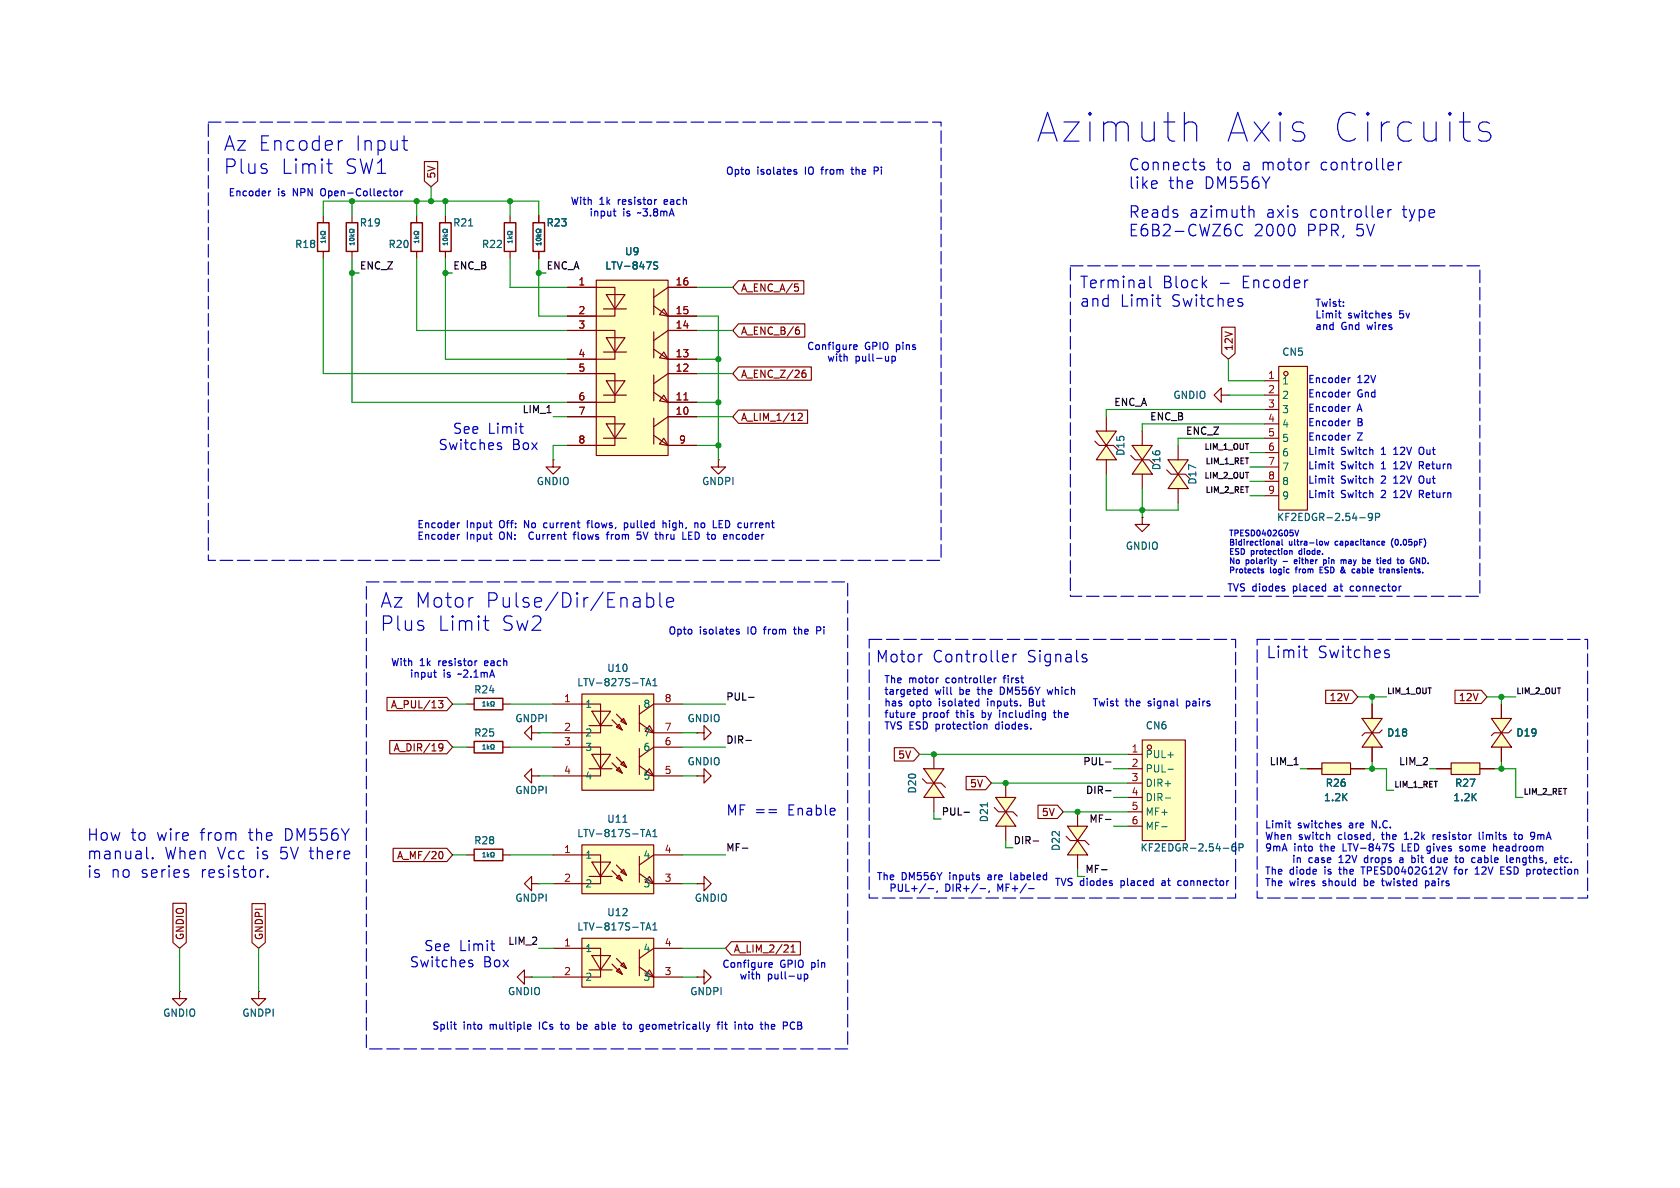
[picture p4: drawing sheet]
<svg xmlns="http://www.w3.org/2000/svg" width="297mm" height="210mm" viewBox="0 0 297 210" stroke-linecap="round" stroke-linejoin="round" font-family="sans-serif">
<path d="M215.9 69.9v-1.3l-1.3 1.3 1.3 1.2v-1.2h1.3M217.2 69.9h.1M31.7 175.3v1.2h1.3l-1.3 1.3-1.2-1.3h1.2M31.7 175.3h.1" fill="none" stroke="#840000" stroke-width=".2"/>
<path d="M226.1 64.8h5v25.4h-5z" fill="#ffffc2"/>
<g fill="none" stroke="#840000" stroke-width=".2">
<path d="M223.5 67.3h2.6M223.5 69.9h2.6M223.5 72.4h2.6M223.5 74.9h2.6M223.5 77.5h2.6M226.1 64.8h5v25.4h-5zM223.5 80h2.6M223.5 82.6h2.6M223.5 85.1h2.6M223.5 87.6h2.6"/>
<circle cx="227.3" cy="66" r=".38"/>
</g>
<path d="M240.4 91.5h1M242.6 91.3l-.2 .2h-.3l-.2-.2 .1-.5 .4-.1 .2 .2a.84 .84 0 0 1-.3 1.1h-.3M243.2 91.4h.6l.1-.2-.1-.3-.6-.2v1.3" fill="none" stroke="#006464" stroke-width=".2"/>
<g fill="#ffffc2">
<path d="M105.4 49.5h12.7v31h-12.7z"/>
<path d="M107.2 52.1h3.3l-1.8 2.5z"/>
<path d="M107.2 59.7h3.3l-1.8 2.5z"/>
<path d="M107.2 67.3h3.3l-1.8 2.6z"/>
<path d="M107.2 74.9h3.3l-1.8 2.6z"/>
<path d="M117.4 54.6l.7 1.3-1.5-.3z"/>
<path d="M117.4 62.2l.7 1.3-1.5-.2z"/>
<path d="M117.4 69.9l.7 1.2-1.5-.2z"/>
<path d="M117.4 77.5l.7 1.2-1.5-.2z"/>
</g>
<g fill="none" stroke="#840000" stroke-width=".2">
<path d="M100.3 50.8h8.4v5.1h-8.4M100.3 58.4h8.4v5.1h-8.4M105.4 49.5h12.7v31h-12.7zM106.7 54.6h4M107.2 52.1h3.3l-1.8 2.5zM107.2 59.7h3.3l-1.8 2.5zM115.6 51.1v4.5M115.6 58.7v4.6M115.6 54.1l2.5 1.8M117.4 54.6l.7 1.3-1.5-.3zM118.1 55.9h5.1M123.2 50.8h-5.1l-2.5 1.8"/>
<path d="M123.2 58.4h-5.1l-2.5 1.8M100.3 66h8.4v5.1h-8.4M100.3 73.7h8.4v5h-8.4M106.7 62.2h4M106.7 69.9h4M106.7 77.5h4M107.2 67.3h3.3l-1.8 2.6zM107.2 74.9h3.3l-1.8 2.6zM115.6 66.3v4.6M115.6 73.9v4.6M115.6 61.7l2.5 1.8M115.6 69.3l2.5 1.8"/>
<path d="M115.6 77l2.5 1.7M117.4 62.2l.7 1.3-1.5-.2zM117.4 69.9l.7 1.2-1.5-.2zM117.4 77.5l.7 1.2-1.5-.2zM118.1 63.5h5.1M118.1 71.1h5.1M118.1 78.7h5.1M123.2 66h-5.1l-2.5 1.8M123.2 73.7h-5.1l-2.5 1.7M127 81.3v1.3h1.3l-1.3 1.2-1.3-1.2h1.3M127 81.3h.1M82.5 132.1h1.3"/>
<path d="M88.9 132.1h1.3M82.5 151.1h1.3M88.9 151.1h1.3"/>
</g>
<path d="M120.9 70.7h.7" fill="none" stroke="#a90000" stroke-width=".18"/>
<g fill="none" stroke="#006464" stroke-width=".2">
<path d="M116.3 46.4l-.5-.1-.2 .1v.4l.5 .2 .2 .3-.3 .3-.5-.1M85.4 131.9l.2-.3v.8M85.4 132.4h.4M86.2 131.6v.8M86.2 132.1l.3 .3M86.5 131.9l-.3 .3M86.8 132.4h.2v-.1a.34 .34 0 0 1-.2-.5 .34 .34 0 0 1 .5-.1l.1 .4-.2 .3h.2M85.4 151.5h.4M85.4 150.9l.2-.2v.8M86.2 150.7v.8M86.2 151.2l.3 .3M86.5 151l-.3 .3"/>
<path d="M86.8 151.5h.2v-.2a.34 .34 0 0 1-.2-.4 .34 .34 0 0 1 .5-.2l.1 .4-.2 .4h.2"/>
</g>
<path d="M83.8 131.1h5.1v2h-5.1zM83.8 150.1h5.1v2h-5.1z" fill="none" stroke="#840000" stroke-width=".25"/>
<g fill="#ffffc2">
<path d="M188.7 146.1h3.6l-1.8 2.5z"/>
<path d="M190.5 148.6l1.8 2.5h-3.6z"/>
</g>
<g fill="none" stroke="#840000" stroke-width=".2">
<path d="M57.1 38.1v1.3M62.2 38.1v1.3M73.7 38.1v1.3M57.1 44.5v1.2M62.2 44.5v1.2M73.7 44.5v1.2M97.8 81.3v1.3h1.3l-1.3 1.2-1.3-1.2h1.3M97.8 81.3h.1M82.5 124.5h1.3M88.9 124.5h1.3M94 137.2v-1.3l-1.3 1.3 1.3 1.2v-1.2h1.2M95.2 137.2h.1"/>
<path d="M94 156.2v-1.3l-1.3 1.3 1.3 1.3v-1.3h1.2M95.2 156.2h.1M188.5 147.8l.7 .8h2.6l.7 .8M188.7 146.1h3.6l-1.8 2.5zM190.5 148.6l1.8 2.5h-3.6zM190.5 143.5v2.6M190.5 151.1v2.6M92.7 172.7v-1.2l-1.3 1.2 1.3 1.3v-1.3h1.3M94 172.7h.1"/>
</g>
<path d="M56.1 39.4h2.1v5.1h-2.1zM61.2 39.4h2v5.1h-2zM72.6 39.4h2.1v5.1h-2.1zM83.8 123.4h5.1v2.1h-5.1z" fill="none" stroke="#840000" stroke-width=".25"/>
<g fill="none" stroke="#006464" stroke-width=".2">
<path d="M56.7 42.1h.8M57 41.8l.3 .3M57.5 42.7h-.8l.2 .2M57.5 40.9v.2h-.1a.34 .34 0 0 0-.5-.2 .34 .34 0 0 0-.2 .5l.4 .1 .4-.2v.2M57.5 42.5v.4M57.5 41.8l-.3 .2M61.8 41.7h.8M61.9 42.2a.38 .38 0 0 1 .4-.2 .38 .38 0 0 1 .3 .4 .39 .39 0 0 1-.5 .2 .39 .39 0 0 1-.3-.4zM62.1 41.4l.3 .3M62.6 40.5v.2h-.2a.34 .34 0 0 0-.4-.2 .34 .34 0 0 0-.2 .5l.4 .1 .4-.2v.2M62.6 42.8v.5M62.6 43.1h-.8l.2 .2"/>
<path d="M62.6 41.4l-.3 .3M73.2 42.1h.8M73.5 41.8l.3 .3M74 40.9v.2h-.1a.34 .34 0 0 0-.5-.2 .34 .34 0 0 0-.1 .5l.3 .1 .4-.2v.2M74 42.5v.4M74 42.7h-.8l.2 .2M74 41.8l-.3 .2M85.4 124.8h.4M85.4 124.2l.2-.2v.8M86.2 124v.8M86.2 124.5l.3 .3M86.5 124.3l-.3 .3"/>
<path d="M86.8 124.8h.2v-.1a.34 .34 0 0 1-.2-.5 .34 .34 0 0 1 .5-.1l.1 .3-.2 .4h.2"/>
</g>
<g fill="#ffffc2">
<path d="M102.9 165.9h12.7v8.6h-12.7z"/>
<path d="M104.7 168.9h3.2l-1.7 2.6z"/>
<path d="M109 171.7l.5-.5 .5 1z"/>
<path d="M110.2 170.2l.5 1-1-.5z"/>
<path d="M114.8 171.5l.8 1.2-1.6-.2z"/>
</g>
<g fill="none" stroke="#840000" stroke-width=".2">
<path d="M94 129.5v-1.2l-1.3 1.2 1.3 1.3v-1.3h1.2M95.2 129.5h.1M123.2 156.2h1.3v-1.3l1.2 1.3-1.2 1.3v-1.3M123.2 156.2h.1M45.7 175.3v1.2h1.3l-1.3 1.3-1.3-1.3h1.3M45.7 175.3h.1M97.8 167.6h8.4v5.1h-8.4M102.9 165.9h12.7v8.6h-12.7zM104.1 171.5h4.1M104.7 168.9h3.2l-1.7 2.6zM108.2 170.4l1.8 1.8M109 171.7l.5-.5 .5 1z"/>
<path d="M109 169.4l1.7 1.8M110.2 170.2l.5 1-1-.5zM113 167.9v4.6M113 170.9l2.6 1.8M114.8 171.5l.8 1.2-1.6-.2zM115.6 172.7h5M120.6 167.6h-5l-2.6 1.8M123.2 172.7h1.3v-1.2l1.2 1.2-1.2 1.3v-1.3M123.2 172.7h.1"/>
</g>
<path d="M113.2 163.1h.8M114.2 164.4l.4-1.3 .5 1.3M114.3 164h.6M115.4 164.4h.7M115.4 163.5l.4-.4v1.3" fill="none" stroke="#006464" stroke-width=".2"/>
<g fill="#ffffc2">
<path d="M102.9 122.7h12.7v17h-12.7z"/>
<path d="M104.7 125.7h3.2l-1.7 2.6z"/>
<path d="M104.7 133.4h3.2l-1.7 2.5z"/>
<path d="M109 128.5l.5-.5 .5 1z"/>
<path d="M109 136.1l.5-.5 .5 1.1z"/>
<path d="M110.2 127l.5 1-1-.5z"/>
<path d="M110.2 134.6l.5 1-1-.5z"/>
<path d="M114.8 128.3l.8 1.2-1.6-.2z"/>
<path d="M114.8 135.9l.8 1.3-1.6-.3z"/>
</g>
<g fill="none" stroke="#840000" stroke-width=".2">
<path d="M97.8 124.5h8.4v5h-8.4M97.8 132.1h8.4v5.1h-8.4M102.9 122.7h12.7v17h-12.7zM104.1 128.3h4.1M104.1 135.9h4.1M104.7 125.7h3.2l-1.7 2.6zM104.7 133.4h3.2l-1.7 2.5zM108.2 127.3l1.8 1.7M108.2 134.9l1.8 1.8M109 128.5l.5-.5 .5 1zM109 136.1l.5-.5 .5 1.1zM109 126.2l1.7 1.8"/>
<path d="M109 133.9l1.7 1.7M110.2 127l.5 1-1-.5zM110.2 134.6l.5 1-1-.5zM113 124.7v4.6M113 132.3v4.6M113 127.8l2.6 1.7M113 135.4l2.6 1.8M114.8 128.3l.8 1.2-1.6-.2zM114.8 135.9l.8 1.3-1.6-.3zM115.6 129.5h5M115.6 137.2h5M120.6 124.5h-5l-2.6 1.7"/>
<path d="M120.6 132.1h-5l-2.6 1.8"/>
</g>
<path d="M113.2 120h.8M114.2 121.2l.4-1.2 .5 1.2M114.3 120.9h.6M115.4 121.2h.7M115.4 120.3l.4-.3v1.2" fill="none" stroke="#006464" stroke-width=".2"/>
<path d="M201.9 130.8h7.6v17.8h-7.6z" fill="#ffffc2"/>
<g fill="none" stroke="#840000" stroke-width=".2">
<path d="M123.2 137.2h1.3v-1.3l1.2 1.3-1.2 1.2v-1.2M123.2 137.2h.1M199.4 133.4h2.5M199.4 135.9h2.5M199.4 138.4h2.5M201.9 130.8h7.6v17.8h-7.6zM199.4 141h2.5M199.4 143.5h2.5M199.4 146.1h2.5"/>
<circle cx="203.2" cy="132.1" r=".38"/>
</g>
<path d="M206.5 136h.9M205.4 146.1h.9M206 141.1h1" fill="none" stroke="#006464" stroke-width=".18"/>
<path d="M216.3 150h.9M218.4 149.2h-.4a.86 .86 0 0 0 0 1.2l.4-.1 .1-.4-.2-.2h-.3l-.2 .2M219 149.8h.6l.2-.2-.1-.3-.7-.1v1.2" fill="none" stroke="#006464" stroke-width=".2"/>
<g fill="#ffffc2">
<path d="M102.9 149.3h12.7v8.7h-12.7z"/>
<path d="M104.7 152.4h3.2l-1.7 2.5z"/>
<path d="M109 155.2l.5-.5 .5 1z"/>
<path d="M110.2 153.7l.5 1-1-.5z"/>
<path d="M114.8 154.9l.8 1.3-1.6-.2z"/>
</g>
<g fill="none" stroke="#840000" stroke-width=".2">
<path d="M201.9 91.4v1.3h1.3l-1.3 1.3-1.2-1.3h1.2M201.9 91.4h.1M97.8 151.1h8.4v5.1h-8.4M102.9 149.3h12.7v8.7h-12.7zM104.1 154.9h4.1M104.7 152.4h3.2l-1.7 2.5zM108.2 153.9l1.8 1.8M109 155.2l.5-.5 .5 1zM109 152.9l1.7 1.8M110.2 153.7l.5 1-1-.5zM113 151.4v4.6M113 154.4l2.6 1.8"/>
<path d="M114.8 154.9l.8 1.3-1.6-.2zM115.6 156.2h5M120.6 151.1h-5l-2.6 1.8"/>
</g>
<path d="M110.1 145.4h.8M113.2 146.6h.8M114.2 147.9l.4-1.3 .5 1.3M114.3 147.5h.6M115.4 147.9h.7M115.4 147l.4-.4v1.3" fill="none" stroke="#006464" stroke-width=".2"/>
<g fill="#ffffc2">
<path d="M193.8 76.2h3.6l-1.8 2.5z"/>
<path d="M195.6 78.7l1.8 2.6h-3.6z"/>
</g>
<path d="M193.6 78l.7 .7h2.5l.8 .8M193.8 76.2h3.6l-1.8 2.5zM195.6 78.7l1.8 2.6h-3.6zM195.6 73.7v2.5M195.6 81.3v2.5" fill="none" stroke="#840000" stroke-width=".2"/>
<g fill="#ffffc2">
<path d="M200.1 78.7h3.6l-1.8 2.6z"/>
<path d="M201.9 81.3l1.8 2.5h-3.6z"/>
</g>
<path d="M200.1 78.7h3.6l-1.8 2.6zM201.9 76.2v2.5M199.9 80.5l.8 .8h2.5l.8 .7M201.9 81.3l1.8 2.5h-3.6zM201.9 83.8v2.6" fill="none" stroke="#840000" stroke-width=".2"/>
<g fill="#ffffc2">
<path d="M206.5 81.3h3.6l-1.8 2.5z"/>
<path d="M208.3 83.8l1.8 2.6h-3.6z"/>
</g>
<path d="M208.3 78.7v2.6M206.3 83.1l.7 .7h2.5l.8 .8M206.5 81.3h3.6l-1.8 2.5zM208.3 83.8l1.8 2.6h-3.6zM208.3 86.4v2.5M123.2 129.5h1.3v-1.2l1.2 1.2-1.2 1.3v-1.3M123.2 129.5h.1" fill="none" stroke="#840000" stroke-width=".2"/>
<path d="M233.7 134.9h5.1v2h-5.1z" fill="#ffffc2"/>
<path d="M231.1 135.9h2.6M233.7 134.9h5.1v2h-5.1zM238.8 135.9h2.5" fill="none" stroke="#840000" stroke-width=".2"/>
<g fill="#ffffc2">
<path d="M163.3 135.9h3.6l-1.8 2.5z"/>
<path d="M165.1 138.4l1.8 2.6h-3.6z"/>
</g>
<path d="M163.1 137.7l.7 .7h2.6l.7 .8M163.3 135.9h3.6l-1.8 2.5zM165.1 138.4l1.8 2.6h-3.6zM165.1 133.4v2.5M165.1 141v2.5" fill="none" stroke="#840000" stroke-width=".2"/>
<path d="M256.5 134.9h5.1v2h-5.1z" fill="#ffffc2"/>
<path d="M78.7 38.1v1.3M90.2 38.1v1.3M95.2 38.1v1.3M78.7 44.5v1.2M90.2 44.5v1.2M95.2 44.5v1.2M254 135.9h2.5M256.5 134.9h5.1v2h-5.1zM261.6 135.9h2.6" fill="none" stroke="#840000" stroke-width=".2"/>
<path d="M77.7 39.4h2.1v5.1h-2.1zM89.2 39.4h2v5.1h-2zM94.2 39.4h2.1v5.1h-2.1z" fill="none" stroke="#840000" stroke-width=".25"/>
<g fill="none" stroke="#006464" stroke-width=".2">
<path d="M82.8 39.9h.8M78.3 41.7h.8M78.4 42.2a.38 .38 0 0 1 .4-.2 .38 .38 0 0 1 .3 .4 .39 .39 0 0 1-.5 .2 .39 .39 0 0 1-.3-.4zM78.6 41.4l.3 .3M79.1 40.5v.2h-.2a.34 .34 0 0 0-.4-.2 .34 .34 0 0 0-.2 .5l.4 .1 .4-.2v.2M79.1 42.8v.5M79.1 43.1h-.8l.2 .2M79.1 41.4l-.3 .3M89.7 42.1h.8M90 41.8l.3 .3M90.5 40.9v.2h-.1a.34 .34 0 0 0-.5-.2 .34 .34 0 0 0-.1 .5l.3 .1 .4-.2v.2M90.5 42.5v.4"/>
<path d="M90.5 42.7h-.8l.3 .2M90.5 41.8l-.3 .2M94.8 41.7h.8M94.8 42.2a.39 .39 0 0 1 .5-.2 .39 .39 0 0 1 .3 .4 .39 .39 0 0 1-.5 .2 .39 .39 0 0 1-.3-.4zM95.1 41.4l.3 .3M95.6 43.1h-.8l.2 .2M95.6 40.5v.2h-.1a.34 .34 0 0 0-.5-.2 .34 .34 0 0 0-.2 .5l.4 .1 .4-.2v.2M95.6 42.8v.5M95.6 41.4l-.3 .3"/>
</g>
<g fill="#ffffc2">
<path d="M176 141h3.6l-1.8 2.5z"/>
<path d="M177.8 143.5l1.8 2.6h-3.6z"/>
</g>
<path d="M177.8 138.4v2.6M175.8 142.8l.7 .7h2.6l.7 .8M176 141h3.6l-1.8 2.5zM177.8 143.5l1.8 2.6h-3.6zM177.8 146.1v2.5" fill="none" stroke="#840000" stroke-width=".2"/>
<path d="M174.6 141.9v.7" fill="none" stroke="#006464" stroke-width=".2"/>
<g fill="#ffffc2">
<path d="M263.6 127h3.6l-1.8 2.5z"/>
<path d="M265.4 129.5l1.8 2.6h-3.6z"/>
</g>
<path d="M263.6 127h3.6l-1.8 2.5zM265.4 129.5l1.8 2.6h-3.6zM265.4 124.5v2.5M265.4 132.1v2.5M267.2 129l-.5 .5h-2.5l-.6 .6" fill="none" stroke="#840000" stroke-width=".2"/>
<g fill="#ffffc2">
<path d="M240.8 127h3.6l-1.8 2.5z"/>
<path d="M242.6 129.5l1.8 2.6h-3.6z"/>
</g>
<g fill="none" stroke="#840000" stroke-width=".2">
<path d="M75 28.6h2.4v3.4l-1.2 1-1.2-1zM95.2 38.1v1.3M95.2 44.5v1.2M100.3 50.8h5.1M100.3 55.9h5.1M100.3 58.4h5.1M118.1 50.8h5.1M118.1 55.9h5.1M118.1 58.4h5.1M130.6 57.2h11.7v2.4h-11.7l-1.1-1.2zM130.6 49.6h11.5v2.4h-11.5l-1.1-1.2zM140.5 50.2h.6"/>
<path d="M140.9 58.3h.2l.2 .2v.5l-.4 .1M140.9 50.7l.3 .2v.3l-.3 .3M141.2 57.8l-.3 .1M216 57.8h2.3v4.7l-1.1 1-1.2-1zM100.3 63.5h5.1M100.3 66h5.1M100.3 71.1h5.1M100.3 73.7h5.1M100.3 78.7h5.1M118.1 63.5h5.1M118.1 66h5.1M118.1 71.1h5.1"/>
<path d="M118.1 73.7h5.1M118.1 78.7h5.1M130.6 64.9h12.8v2.3h-12.8l-1.1-1.2zM130.6 72.5h12.2v2.3h-12.2l-1.1-1.1zM141.1 73.2l.5-.1 .2 .3-.8 .9h.8M141.8 66l.5-.1 .2 .3-.1 .4-.4 .1-.2-.1M142.4 65.4l-.4 .1-.2 .2M68.4 123.3h10.6l1 1.2-1 1.1h-10.6zM68.9 130.9h10.1l1 1.2-1 1.2h-10.1zM77.5 123.9h.8l-.4 .4 .3 .2v.5l-.1 .1-.6-.1M77.6 131.7l.2-.2 .4 .1a.84 .84 0 0 1-.3 1.1h-.2M77.6 132l.2 .3h.3l.2-.3"/>
<path d="M158.1 132.2h3.4l1.1 1.2-1.1 1.1h-3.4zM170.8 137.3h3.4l1.1 1.1-1.1 1.2h-3.4zM231.1 135.9h2.6M234.4 122h4.6l1 1.2-1 1.2h-4.6zM238.8 135.9h2.5M240.8 127h3.6l-1.8 2.5zM242.6 129.5l1.8 2.6h-3.6zM242.6 124.5v2.5M242.6 132.1v2.5M244.4 129l-.6 .5h-2.5l-.5 .6M254 135.9h2.5M257.2 122h4.7l1 1.2-1 1.2h-4.7z"/>
<path d="M261.6 135.9h2.6M265.4 124.5v2.5M265.4 132.1v2.5M30.6 159.7h2.3v6.9l-1.2 1-1.1-1zM44.5 159.7h2.4v6.9l-1.2 1-1.2-1zM69.5 150h9.5l1 1.1-1 1.2h-9.5zM77.7 150.6l.2-.1a.68 .68 0 0 1 .4 .7 .68 .68 0 0 1-.4 .6l-.2-.1M183.5 142.3h3.4l1.1 1.2-1.1 1.2h-3.4zM129.3 166.5h12.2v2.3h-12.2l-1-1.2zM139.8 168.3h.8M139.8 167.4l.4-.4v1.3"/>
</g>
<path d="M96.7 73h.7M131.9 130.9h.9M132.3 123.3h1M195.4 134.7h1M195.4 139.8h1M228.8 135.2h.7M131.2 149.9h1M170.4 143.6h1M182.7 148.7h.9M194.7 153.8h1M195.4 144.9h1" fill="none" stroke="#0f0f0f" stroke-width=".2"/>
<g fill="none" stroke="#009600" stroke-width=".2">
<path d="M57.1 38.1v-2.5h38.1v2.5M62.2 35.6v2.5M73.7 35.6v2.5M76.2 33v2.6M78.7 35.6v2.5M90.2 35.6v2.5M57.1 45.7v20.3h43.2M62.2 48.3h1.3M62.2 45.7v25.4h38.1M73.7 45.7v12.7h26.6M78.7 45.7v17.8h21.6M78.7 48.3h1.3"/>
<path d="M90.2 45.7v5.1h10.1M95.2 48.3h1.3M95.2 45.7v10.2h5.1M123.2 50.8h6.3M123.2 55.9h3.8v25.4M123.2 58.4h6.3M97.8 73.7h2.5M100.3 78.7h-2.5v2.6M123.2 73.7h6.3M123.2 78.7h3.8M123.2 66h6.3M123.2 63.5h3.8"/>
<path d="M123.2 71.1h3.8M217.2 63.5v3.8h6.3M217.2 69.9h6.3M223.5 74.9h-21.6v1.3M223.5 77.5h-15.2v1.2M223.5 72.4h-27.9v1.3M195.6 83.8v6.4h12.7v-1.3M201.9 86.4v5M221 80h2.5M221 85.1h2.5M221 82.6h2.5M221 87.6h2.5"/>
<path d="M80 124.5h2.5M80 132.1h2.5M90.2 124.5h7.6M90.2 132.1h7.6M95.2 129.5h2.6M95.2 137.2h2.6M120.6 129.5h2.6M120.6 124.5h7.7M120.6 132.1h7.7M120.6 137.2h2.6M162.6 133.4h36.8M175.3 138.4h24.1"/>
<path d="M196.8 135.9h2.6M229.9 135.9h1.2M240 123.2h5.1M241.3 135.9h3.8v3.8h1.3M242.6 123.2v1.3M242.6 134.6v1.3M252.7 135.9h1.3M262.9 123.2h5.1M264.2 135.9h3.8v5.1h1.2M265.4 123.2v1.3M265.4 134.6v1.3M80 151.1h2.5"/>
<path d="M90.2 151.1h7.6M95.2 156.2h2.6M120.6 156.2h2.6M120.6 151.1h7.7M165.1 143.5v1.3h1.3M177.8 148.6v1.3h1.3M188 143.5h11.4M190.5 153.7v1.2h1.3M196.8 141h2.6M196.8 146.1h2.6M31.7 167.6v7.7M45.7 167.6v7.7"/>
<path d="M94 172.7h3.8M95.2 167.6h2.6M120.6 167.6h7.7M120.6 172.7h2.6"/>
</g>
<g fill="none" stroke="#0000c2" stroke-width=".2">
<path d="M47.5 33.8v.8M47.9 33.8l-.4 .2M56.9 33.4a.9 .9 0 0 0 0 1.2M57.8 29h.9M58.3 30.5l.4 .1M60.5 24.9h-.2l-.4 .2M69.8 33.8h.3l.2 .2-.1 .6h-.4M70.8 33.8v.8M71.1 24.9h.9M71.2 33.8l-.4 .2M71.8 26.6h.2M108.4 37.3h.5"/>
<path d="M108.6 36.9v1.1l.3 .2M116.1 35.3h-.3M117.6 35.3l-.2 .2v.5l.2 .1M118 35.6l-.6 .1M140.4 30.3l.4 .1 .1 .2-.2 .2-.4-.1M140.4 30h.4M145.1 30h.5M150.4 30h.5M150.6 29.5v1.1l.3 .2M154.5 29.5h.5l.3 .3-.1 .3-.7 .1M204.5 32l.1 .4-1 .2M210.1 21.6h.7l.5 .2 .3 .5v2.6"/>
<path d="M212.2 29.3l.7 .2 .1 .2-.3 .3-.6-.1M212.2 28.8l.2-.1 .5 .1M218.8 39.7a1.16 1.16 0 0 0 .3 2l.5-.2M219.6 39.7v.1M220.9 37.2l.2-.1 .5 .1 .1 1.2M228.7 39.8a1.71 1.71 0 0 1 0 1.7M244.4 37.2l.1 .3-.9 .2M245.4 37.1v1.3M246 37.1a.52 .52 0 0 0-.6 .3M247.2 28.7v1.3M247.8 28.7a.52 .52 0 0 0-.6 .4M263.3 21.8l-.5-.2h-.7l-.5 .2-.2 .5 .2 .7 .5 .3h.7l.5 .2 .3 .5-.3 .7-.5 .2h-.9l-.5-.2"/>
<path d="M203.3 48.8v1.8l.3 .3M204.4 52.8h.8M204.8 54l.4 .1M219.4 53.5l.3 .2-.1 .3-.2 .1M219.4 52.8l.2 .1M236.6 55.4h.5M236.8 54.9v1.1l.3 .2M237.5 54v.2M237.5 53.4v.1M245.6 55.4h.3M245.6 55.8h.3l.1 .2-.2 .2h-.3M88 78.8l.6 .2 .1 .2-.3 .3-.5-.1"/>
<path d="M88 78.4h.6M91.8 75.4h.7M92.2 76.5l.3 .1M149.7 63l.1 .8M150.9 61.4l.6-.2v-.2l-.4-.1-.2 .2 .1 .6h.5M157.1 63v.8M157.1 63.7l-.1 .1M157.7 63h.4l.2 .2-.1 .6h-.5M157.7 63v1.3M235.3 79.5h.5M235.5 79.1v1.1l.3 .1M238.3 66.8v.8"/>
<path d="M238.3 69.3v.9M238.3 71.9v.8M238.3 74.4v.9M238.3 77v.8M238.7 71.9l-.4 .2M238.7 77l-.4 .2M238.7 66.8l-.4 .2M238.7 69.3l-.4 .3M238.7 74.4l-.4 .3M246.8 79.1l-.4 .3M251.4 79.1a.43 .43 0 0 0-.5 .4v.4a.43 .43 0 0 0 .5 .4M80.9 92.4v.9"/>
<path d="M80.9 94.5v.8M81.2 92.4l-.3 .3M81.2 94.5l-.3 .2M92.7 93.3v-1.3l.7 1.3M93.6 94.2a.66 .66 0 0 0 .5 1.1M96.2 93.2l.2 .1 .3-.1M96.7 92.5l-.3-.1-.2 .2M101.3 94.5h.5M101.5 94.2v1.1M102.2 94.1l.1 1.2M103.7 92.4h.5M104.2 92l-.3 .2v1.1"/>
<path d="M104.6 92l.1 1.2M108.1 94.5v.8M108.3 94.5l-.2 .2M110.4 92.5l.3-.1 .3 .3-.1 .5h-.5M110.4 92.4v1.3M111.5 92.4l.1 .8M113.2 94.6l.1 .2v.4l-.5 .1M113.7 94.1l.4 1.2 .5-1.2M117.3 92.5h.4l.1 .8M118.4 92v.1M118.4 92.4v.9M121.8 95.3h.6"/>
<path d="M121.8 94.7h.4M122.9 94.1v1.2h.3M124 92.6l.2-.2 .3 .2 .1 .4-.1 .2-.3 .1-.2-.1zM126.1 92v1.3M127.7 92h-.6v1.3M128.6 92h-.3v1.3h.3M130.3 95.3h.5M130.3 94.5h.5M133.1 92.4l-.3 .2M225.2 99l.2 .6M225.4 99.6l-.1 .3M225.7 99l-.3 .6"/>
<path d="M225.7 95.7h.4l.1 .7M226.2 95.9l-.5 .2 .1 .3 .4-.1M226.6 95.3v.9l.2 .2M226.8 99.2h.8M228 97.3v.7M228 97.4h.4v.6M228.9 93.7l.4 1 .3-1M229.3 99.1l-.1-.1-.4 .1 .1 .5h.4M229.3 99.2l-.5 .1M229.7 97.4v.5M233.8 95.8v.5M234 99h.3l.2 .2-.1 .4h-.4"/>
<path d="M234 99v1M234.1 95.7l.2 .7 .2-.5 .2 .5 .2-.7M235.3 87.1h.5M235.3 84.6h.5M235.3 82h.5M235.5 81.6v1.1l.3 .2M235.5 84.1v1.1l.3 .2M235.5 86.7v1.1l.3 .2M236.1 95.8v.5M237.5 99.1l.2-.1h.2l.1 .6M240.9 98.6v1M241.8 99.6h.4"/>
<path d="M241.8 99h.3l.2 .2-.5 .1M244.4 95.7h.3l.1 .2-.5 .1M244.7 96.3l-.3 .1M245.6 99l-.2 .2v.2l.2 .2M246.3 95.2a1.17 1.17 0 0 0 0 1.6M246.4 80.3h.7M246.4 88h.7M246.4 85.4h.7M246.4 82.9h.7M246.7 95.4l.2-.1a.54 .54 0 0 1 .3 .6 .54 .54 0 0 1-.3 .5l-.3-.4zM246.8 86.7l-.4 .3M246.8 84.1l-.4 .4"/>
<path d="M246.8 81.6l-.4 .4M247.6 96.3v.1M248.2 95.4l.1-.1a.54 .54 0 0 1 .4 .6 .54 .54 0 0 1-.4 .5l-.2-.4zM249.5 98.7l-.2 .4 .2 .5M249.6 95.3h-.5l-.1 .5h.5l.1 .5-.2 .1-.4-.1M250.1 95.7h.2l.2 .2-.1 .4h-.3M250.1 95.7v1M251 95.8h.3M251.2 87.4l.5 .6M251.2 82.3l.5 .6M251.4 84.1a.43 .43 0 0 0-.5 .5v.4a.43 .43 0 0 0 .5 .4M251.5 95.3h-.5v1.1"/>
<path d="M251.5 98.6a.51 .51 0 0 1 .5 .5 .51 .51 0 0 1-.5 .5M251.5 81.7l-.6-.1v1.3M251.5 86.7h-.6v1.3M251.5 87.3l-.6 .1M251.5 82.2l-.6 .1M251.8 95.2a1.17 1.17 0 0 1 0 1.6M76.7 118.9h.4M76.8 118.4v1.1l.3 .2M83.4 105.6h.2M84.3 116.8l-.2 .1M85.5 109.7h.9M85.8 116.8l-.1 .2v.5l.1 .2"/>
<path d="M85.9 111.3l.5 .1M86.3 117.1l-.6 .1M114.4 105.8l.7-.2 .5 .5v.7l-.3 .4-.2 .1-.7-.1M114.4 104.8v2.5M116.7 104.8v2.2l.3 .3M117.9 106.5l1.2-.3-.1-.4-.8-.2-.3 .4v1l.1 .2 .2 .1 .8-.1M130.2 111.6l.5 .1v.2l-.2 .2-.3-.1M130.2 111.3h.5M135 111.2h.4M140.3 111.2h.5M140.5 110.8v1.1l.3 .2M144.4 110.8h.5l.2 .3-.1 .3-.6 .1"/>
<path d="M162.9 115.7h.1M165.8 119.9h.1M175.8 119.9v.8M176.1 119.9l-.3 .2M177.3 119.9h.5M177.6 119.5l-.1 1.2M177.9 115.7l.2 .1 .1 .3-.9 .2M178.1 116.9l-.2 .1M179.1 115.7v1.3M179.7 115.7a.52 .52 0 0 0-.6 .3M191.6 115.7l.5 .1M191.6 116.3l.5 .1 .1 .3-.3 .3h-.4"/>
<path d="M223 100.7l.4 .4-.1 .2-.3-.1M229 100.6h.4M230.4 114.9h.7M230.6 116l.1 .2h.4M233.4 100.7h.3M233.9 100.3h-.5v1h.5M236 103.6l-.1 .1M236 104l-.1 .2 .1 .3M237.3 100.8l.6 .5M237.7 100.7l-.2 .5M239.2 103.6l-.4 .1-.1 .2 .1 .4 .4 .2M240.4 100.8l-.5 .2 .1 .3 .4-.1"/>
<path d="M244.8 100.6l-.3 .2M245.1 114.9l.4 .1M245.1 115.6l.4 .1 .1 .3-.2 .2h-.4M245.2 100.6h.4M245.6 100.8l-.5 .2 .2 .3 .3-.1M161.2 126.8h.5M161.7 126v.3l-.6 .1M163.9 121.5v1.2M163.9 122l-.4-.1-.2 .2 .1 .6h.5M172.7 121.9h.5M172.9 123.9l.1 .1M172.9 121.5l.1 1.2"/>
<path d="M173 123.5v1.3M173 124.7l-.1 .1M173.6 125.6v1.2M173.6 126.8h.2M173.8 126h-.2M174.4 128.1l.1 .8M174.6 123.9v.9M176.1 128.2l-.1 .4 .2 .3M177.4 121.7l-.6-.2v1.2l.6-.1M182 123.5v1.3l.6-.1M182 124.1h.4M182.4 124.1l.2 .1"/>
<path d="M182.5 124.1h-.1M185.1 121.9l.3 .8 .2-.6 .3 .6 .2-.8M186.2 126h.5M186.4 125.6v1.1l.3 .1M187.1 125.6v1.2M187.2 126l-.1 .1M209.7 123.9v1.3M209.7 124.7l.2 .1M209.9 123.9l-.2 .1M26 151.7l.2 .1M27 151.6l.1 .1-.1 .1M27 151.6l-.1 .1 .1 .1"/>
<path d="M27 151.6v.2M46.4 153.7h.2M47.3 154.9l.1 .1-.1 .1M47.3 154.9l-.1 .1 .1 .1M47.3 154.9v.2M135.9 143.1h1.4M135.9 143.6h1.4M163.6 156.2l-1 1.7M164.1 157.1h.9M165.7 157.5l-.1 .2M173.3 157.1h.9M174.8 155l-.2 .2 .2 .3"/>
<path d="M174.8 154.7h-.1M174.9 157.5l-.1 .2M178.7 154.2v1.1l.2 .2M181.9 157.1h.9M205.6 155.7l-.2 .1M205.6 156.1l-.2 .1 .2 .3M208.7 155.7l-.4 .1-.1 .1 .1 .5 .4 .1M227.7 145.5h.5M227.9 145.1v1.1l.3 .1M228.7 151.6v.9M229.3 151.6v.9M229.3 151.8l.2-.2 .3 .1 .1 .8"/>
<path d="M236.7 153.7h.4M236.7 145.5l.3 .1M236.7 145.9l.3 .1 .1 .2-.2 .1h-.2M236.8 153.3l.1 1.2M237.4 149.2v1.2h.6M240.6 153.3h.7M240.9 153.3v1.2M241.2 155.3v1.3M241.2 156.5l.1 .1M241.3 155.7l-.1 .1M241.4 151.6l-.2 .3v.3l.2 .3M242.6 146.3v-1.2l.7 1.2"/>
<path d="M244.2 155.7h.5M244.2 147.5h.5M244.4 155.3v1.1l.3 .2M244.4 147.1l.1 1.2M247.5 151.7h.5M247.9 149.2v1.2h.6M248 151.9l-.4 .1-.2 .2 .2 .3 .4-.1M248.3 147.5l.3-.4v1.3M248.3 148.4h.7M249.6 151.2v1.3M250 151.6l.2 .3v.3l-.2 .3M252 155.8l.4-.1 .2 .3-.1 .5h-.5"/>
<path d="M252 155.7v1.3M253.3 147.5v.9M253.6 152.4l-.4 .1M253.6 151.2v1.3M253.7 147.5l-.4 .3M254.3 147.5l-.2 .2v.5l.2 .2M254.7 147.8l-.6 .2M257 153.7h.5M257.2 153.4v1.1M258 153.7l-.1 .2 .1 .6M258.2 150l.3 .1 .1 .2-.2 .1h-.2M258.2 149.6h.3"/>
<path d="M258.3 151.6l.4 .2v.4l-.2 .3-.3-.1M259.3 149.6l-.2 .2v.4l.2 .2M260.8 154.5h.7M261.5 151.6h.2l.2 .2v.7M261.5 147.1v1.1l.2 .2M261.9 152.4l-.4 .1M261.9 151.9l-.4 .1M262.2 153.3l-.2 .1M262.2 147.1v.1M262.2 147.5v.9M262.7 153.8l-.8 .7h.8M264.1 149.2v1.2"/>
<path d="M265.7 149.6h-.4l-.2 .2 .1 .6h.5M265.7 149.9l-.6 .1M266.4 154.5h.6M266.5 153.4v.3l.5 .3M267.4 151.6l.2 .3-.6 .2M267.5 152.4l-.1 .1M267.6 147.5h.5M267.8 147.1v1.1l.3 .2M268.1 151.8l.4-.2 .1 .2M268.1 151.6v.9M268.5 147.7l.2-.2 .4 .2v.4l-.1 .2-.3 .1-.2-.1zM271.9 153.8v.6"/>
<path d="M271.9 147.7l.3-.2 .2 .2M272.4 147.7v.7M272.6 147.5l-.2 .2M275.8 151.6h.5M276 151.2v1.1l.3 .2M277.2 151.7l-.3-.1-.3 .3 .2 .5h.4M82.9 170.2l.6 .2 .1 .2-.2 .3-.6-.1M82.9 169.8h.6M86.7 166.9h.7M87.1 168h.3M134.2 172.3l.1 .8M135.9 170.6l.6-.1v-.3h-.4l-.2 .1 .1 .6h.5"/>
<path d="M141.6 172.2v.9M141.6 172.9l-.1 .1M142.2 172.2v1.3M142.2 172.3l.4-.1 .2 .2-.1 .6h-.5M80.2 181.1h.5M80.4 180.7v1.1l.3 .1M93.4 181.1l.4 .1 .1 .2-.6 .1M93.8 181.9h-.4M95.4 180.7v1.2M99.1 181.1h.4M99.2 180.7v1.1l.3 .1M102.2 181.1l.4 .1 .1 .1-.1 .5-.4 .1"/>
<path d="M111 181.2l.2-.1 .4 .1v.5l-.1 .2h-.3l-.2-.1zM114.3 181.2l.4-.1 .1 .3-.6 .1M114.3 181.9h.5M126.8 181.1h.4M127.2 180.7l-.3 .1v1.1M127.7 180.7v.1M127.7 181.1v.8M128.1 181.1h.5M128.3 180.7v1.1l.3 .1M131.5 181.1h.5M131.7 180.7v1.1l.3 .1M132.6 181.1l-.2 .2v.4l.2 .2"/>
<path d="M136.4 181.2l.4-.1 .2 .3-.6 .1M136.4 181.9h.5M141 180.7h.5l.2 .2-.2 .4 .2 .1 .1 .3-.3 .2h-.5zM141 181.3h.5"/>
</g>
<path d="M36.8 21.6h129.6v77.5h-129.6zM189.2 47h72.4v58.4h-72.4zM64.8 102.9h85.1v82.5h-85.1zM153.7 113h64.7v45.8h-64.7zM222.2 113h58.5v45.8h-58.5z" fill="none" stroke="#0000c2" stroke-width=".2" stroke-dasharray="2.2 .8"/>
<path d="M94.8 41.7h.8M94.8 42.2a.39 .39 0 0 1 .5-.2 .39 .39 0 0 1 .3 .4 .39 .39 0 0 1-.5 .2 .39 .39 0 0 1-.3-.4zM95.1 41.4l.3 .3M95.6 40.5v.2h-.1a.34 .34 0 0 0-.5-.2 .34 .34 0 0 0-.2 .5l.4 .1 .4-.2v.2M95.6 42.8v.5M95.6 43.1h-.8l.2 .2M95.6 41.4l-.3 .3M116.3 46.4l-.5-.1-.2 .1v.4l.5 .2 .2 .3-.3 .3-.5-.1" fill="none" stroke="#006464" stroke-width=".2"/>
<path d="M120.9 70.7h.7" fill="none" stroke="#a90000" stroke-width=".18"/>
<g fill="#009600" stroke="#009600" stroke-width=".18">
<circle cx="76.2" cy="35.6" r=".46"/>
<circle cx="62.2" cy="35.6" r=".46"/>
<circle cx="73.7" cy="35.6" r=".46"/>
<circle cx="62.2" cy="48.3" r=".46"/>
<circle cx="90.2" cy="35.6" r=".46"/>
<circle cx="78.7" cy="35.6" r=".46"/>
<circle cx="127" cy="71.1" r=".46"/>
<circle cx="127" cy="63.5" r=".46"/>
<circle cx="78.7" cy="48.3" r=".46"/>
<circle cx="127" cy="78.7" r=".46"/>
<circle cx="95.2" cy="48.3" r=".46"/>
<circle cx="177.8" cy="138.4" r=".46"/>
<circle cx="190.5" cy="143.5" r=".46"/>
<circle cx="165.1" cy="133.4" r=".46"/>
<circle cx="201.9" cy="90.2" r=".46"/>
<circle cx="265.4" cy="135.9" r=".46"/>
<circle cx="265.4" cy="123.2" r=".46"/>
<circle cx="242.6" cy="123.2" r=".46"/>
<circle cx="242.6" cy="135.9" r=".46"/>
</g>
<g font-size="7.1" fill="#0000c2">
<text x="182.9" y="25.5">Azimuth</text>
<text x="216.1" y="25.5">Axis</text>
<text x="234.6" y="25.5">Circuits</text>
</g>
<g font-size="3.5" fill="#0000c2">
<text x="39.4" y="27">Az Encoder</text>
<text x="62.8" y="27">Input</text>
<text x="39.4" y="31.1">Plus</text>
<text x="49.6" y="31.1">Limit</text>
<text x="61" y="31.1">SW1</text>
<text x="67.1" y="107.7">Az Motor</text>
<text x="85.9" y="107.7">Pulse/Dir/Enable</text>
<text x="67.1" y="111.8">Plus</text>
<text x="77.3" y="111.8">Limit</text>
<text x="88.7" y="111.8">Sw2</text>
</g>
<g font-size="2.8" fill="#0000c2">
<text x="199.4" y="30.4">Connects</text>
<text x="199.4" y="33.7">like</text>
<text x="206.6" y="33.7">the</text>
<text x="213.1" y="33.7">DM556Y</text>
<text x="215" y="30.4">to</text>
<text x="219.7" y="30.4">a</text>
<text x="223.3" y="30.4">motor</text>
<text x="233.9" y="30.4">controller</text>
<text x="199.4" y="38.8">Reads</text>
<text x="210.2" y="38.8">azimuth</text>
<text x="224" y="38.8">axis</text>
<text x="231.8" y="38.8">controller</text>
<text x="248.4" y="38.8">type</text>
<text x="199.4" y="42.1">E6B2-CWZ6C</text>
<text x="221.7" y="42.1">2000</text>
<text x="231.1" y="42.1">PPR,</text>
<text x="240" y="42.1">5V</text>
<text x="190.8" y="51.3">Terminal</text>
<text x="205.5" y="51.3">Block</text>
<text x="215.5" y="51.3">-</text>
<text x="219.8" y="51.3">Encoder</text>
<text x="190.8" y="54.5">and</text>
<text x="198" y="54.5">Limit</text>
<text x="207.2" y="54.5">Switches</text>
<text x="154.7" y="117.4">Motor</text>
<text x="164.9" y="117.4">Controller</text>
<text x="181.7" y="117.4">Signals</text>
<text x="223.8" y="116.6">Limit</text>
<text x="233" y="116.6">Switches</text>
<text x="15.2" y="148.9">How</text>
<text x="23.1" y="148.9">to</text>
<text x="27.8" y="148.9">wire</text>
<text x="35.7" y="148.9">from</text>
<text x="44.4" y="148.9">the</text>
<text x="50.9" y="148.9">DM556Y</text>
<text x="15.2" y="152.2">manual.</text>
<text x="15.2" y="155.5">is</text>
<text x="19.6" y="155.5">no</text>
<text x="25" y="155.5">series</text>
<text x="29.1" y="152.2">When</text>
<text x="35.8" y="155.5">resistor.</text>
<text x="38.6" y="152.2">Vcc</text>
<text x="45.6" y="152.2">is</text>
<text x="49.9" y="152.2">5V there</text>
</g>
<g font-size="2.5" fill="#0000c2">
<text x="79.9" y="77">See</text>
<text x="86.3" y="77">Limit</text>
<text x="77.4" y="79.8">Switches</text>
<text x="90.5" y="79.8">Box</text>
<text x="128.3" y="144.5">MF ==</text>
<text x="139.4" y="144.5">Enable</text>
<text x="72.3" y="171.3">Switches</text>
<text x="74.8" y="168.4">See</text>
<text x="81.2" y="168.4">Limit</text>
<text x="85.4" y="171.3">Box</text>
</g>
<g font-size="1.8" fill="#0000c2">
<text x="40.3" y="35">Encoder</text>
<text x="49.1" y="35">is</text>
<text x="52.1" y="35">NPN</text>
<text x="57.3" y="35">Open-Collector</text>
<text x="128.2" y="31.2">Opto</text>
<text x="133.9" y="31.2">isolates</text>
<text x="142.6" y="31.2">IO</text>
<text x="145.9" y="31.2">from</text>
<text x="151.6" y="31.2">the</text>
<text x="155.8" y="31.2">Pi</text>
<text x="100.7" y="36.5">With</text>
<text x="104.1" y="38.5">input</text>
<text x="106" y="36.5">1k</text>
<text x="109.5" y="36.5">resistor</text>
<text x="110.2" y="38.5">is</text>
<text x="113.1" y="38.5">~3.8mA</text>
<text x="118.1" y="36.5">each</text>
<text x="232.4" y="54.5">Twist:</text>
<text x="232.4" y="56.6">Limit</text>
<text x="232.4" y="58.6">and</text>
<text x="237.2" y="58.6">Gnd</text>
<text x="238.4" y="56.6">switches</text>
<text x="242.1" y="58.6">wires</text>
<text x="247.8" y="56.6">5v</text>
<text x="142.5" y="62.2">Configure</text>
<text x="146.1" y="64.2">with</text>
<text x="151.2" y="64.2">pull-up</text>
<text x="152.9" y="62.2">GPIO</text>
<text x="158.7" y="62.2">pins</text>
<text x="231.1" y="68">Encoder</text>
<text x="231.1" y="70.5">Encoder</text>
<text x="240" y="68">12V</text>
<text x="240" y="70.5">Gnd</text>
<text x="231.1" y="73.1">Encoder</text>
<text x="231.1" y="75.6">Encoder</text>
<text x="240" y="73.1">A</text>
<text x="240" y="75.6">B</text>
<text x="231.1" y="80.7">Limit</text>
<text x="231.1" y="83.2">Limit</text>
<text x="231.1" y="78.2">Encoder</text>
<text x="237.1" y="80.7">Switch</text>
<text x="237.1" y="83.2">Switch</text>
<text x="240" y="78.2">Z</text>
<text x="244.6" y="80.7">1</text>
<text x="244.6" y="83.2">1</text>
<text x="247.1" y="80.7">12V</text>
<text x="247.1" y="83.2">12V</text>
<text x="251.9" y="80.7">Out</text>
<text x="251.9" y="83.2">Return</text>
<text x="231.1" y="88.3">Limit</text>
<text x="231.1" y="85.8">Limit</text>
<text x="237.1" y="88.3">Switch</text>
<text x="237.1" y="85.8">Switch</text>
<text x="244.6" y="88.3">2</text>
<text x="244.6" y="85.8">2</text>
<text x="247.1" y="88.3">12V</text>
<text x="247.1" y="85.8">12V</text>
<text x="251.9" y="88.3">Return</text>
<text x="251.9" y="85.8">Out</text>
<text x="73.7" y="93.6">Encoder</text>
<text x="73.7" y="95.7">Encoder</text>
<text x="82.5" y="93.6">Input</text>
<text x="82.5" y="95.7">Input</text>
<text x="88.6" y="93.6">Off:</text>
<text x="88.6" y="95.7">ON:</text>
<text x="93.4" y="93.6">No</text>
<text x="94.6" y="95.7">Current</text>
<text x="97.2" y="93.6">current</text>
<text x="102.8" y="95.7">flows</text>
<text x="105.3" y="93.6">flows,</text>
<text x="109.1" y="95.7">from</text>
<text x="112.1" y="93.6">pulled</text>
<text x="114.7" y="95.7">5V</text>
<text x="118.4" y="95.7">thru</text>
<text x="119.3" y="93.6">high,</text>
<text x="123.5" y="95.7">LED</text>
<text x="125.2" y="93.6">no</text>
<text x="128.3" y="95.7">to</text>
<text x="128.9" y="93.6">LED</text>
<text x="131.5" y="95.7">encoder</text>
<text x="133.6" y="93.6">current</text>
<text x="216.8" y="104.8">TVS diodes</text>
<text x="228.9" y="104.8">placed</text>
<text x="236.5" y="104.8">at</text>
<text x="239.7" y="104.8">connector</text>
<text x="118" y="112.4">Opto</text>
<text x="123.7" y="112.4">isolates</text>
<text x="132.5" y="112.4">IO</text>
<text x="135.7" y="112.4">from</text>
<text x="141.4" y="112.4">the</text>
<text x="145.7" y="112.4">Pi</text>
<text x="69" y="118">With</text>
<text x="74.2" y="118">1k</text>
<text x="77.8" y="118">resistor</text>
<text x="86.3" y="118">each</text>
<text x="72.3" y="120.1">input</text>
<text x="78.4" y="120.1">is</text>
<text x="81.4" y="120.1">~2.1mA</text>
<text x="156.2" y="121.1">The</text>
<text x="156.2" y="123.1">targeted</text>
<text x="156.2" y="125.1">has</text>
<text x="160.7" y="121.1">motor</text>
<text x="160.9" y="125.1">opto</text>
<text x="165.4" y="123.1">will</text>
<text x="166.4" y="125.1">isolated</text>
<text x="167.6" y="121.1">controller</text>
<text x="170" y="123.1">be</text>
<text x="173.5" y="123.1">the</text>
<text x="175.2" y="125.1">inputs.</text>
<text x="177.8" y="123.1">DM556Y</text>
<text x="178.1" y="121.1">first</text>
<text x="183" y="125.1">But</text>
<text x="186.6" y="123.1">which</text>
<text x="193" y="125.1">Twist</text>
<text x="199" y="125.1">the</text>
<text x="203.3" y="125.1">signal</text>
<text x="210.4" y="125.1">pairs</text>
<text x="156.2" y="127.2">future</text>
<text x="156.2" y="129.2">TVS ESD</text>
<text x="163.2" y="127.2">proof</text>
<text x="165.8" y="129.2">protection</text>
<text x="169.4" y="127.2">this</text>
<text x="174.3" y="127.2">by</text>
<text x="176.7" y="129.2">diodes.</text>
<text x="177.7" y="127.2">including</text>
<text x="187.7" y="127.2">the</text>
<text x="223.5" y="146.7">Limit</text>
<text x="223.5" y="148.8">When</text>
<text x="229.5" y="146.7">switches</text>
<text x="229.7" y="148.8">switch</text>
<text x="236.9" y="148.8">closed,</text>
<text x="238.9" y="146.7">are</text>
<text x="243.2" y="146.7">N.C.</text>
<text x="245" y="148.8">the</text>
<text x="249.3" y="148.8">1.2k</text>
<text x="254.7" y="148.8">resistor</text>
<text x="263.2" y="148.8">limits</text>
<text x="269.9" y="148.8">to</text>
<text x="273.1" y="148.8">9mA</text>
<text x="154.9" y="155.9">The</text>
<text x="159.4" y="155.9">DM556Y</text>
<text x="168.1" y="155.9">inputs</text>
<text x="175.3" y="155.9">are</text>
<text x="179.6" y="155.9">labeled</text>
<text x="223.5" y="150.8">9mA</text>
<text x="223.5" y="154.9">The</text>
<text x="228" y="154.9">diode</text>
<text x="228.8" y="150.8">into</text>
<text x="231.4" y="152.8">case</text>
<text x="233.8" y="150.8">the</text>
<text x="234.5" y="154.9">is</text>
<text x="237.1" y="152.8">12V</text>
<text x="237.5" y="154.9">the</text>
<text x="238.1" y="150.8">LTV-847S</text>
<text x="241.8" y="154.9">TPESD0402G12V</text>
<text x="241.9" y="152.8">drops</text>
<text x="248.5" y="152.8">a</text>
<text x="248.9" y="150.8">LED</text>
<text x="250.9" y="152.8">bit</text>
<text x="253.7" y="150.8">gives</text>
<text x="254.7" y="152.8">due</text>
<text x="258.6" y="154.9">for</text>
<text x="259.5" y="152.8">to</text>
<text x="259.8" y="150.8">some</text>
<text x="262.5" y="154.9">12V</text>
<text x="262.7" y="152.8">cable</text>
<text x="266.1" y="150.8">headroom</text>
<text x="267.4" y="154.9">ESD</text>
<text x="269.1" y="152.8">lengths,</text>
<text x="272.3" y="154.9">protection</text>
<text x="278" y="152.8">etc.</text>
<text x="157.1" y="157.9">PUL+/-,</text>
<text x="167.1" y="157.9">DIR+/-,</text>
<text x="176.6" y="157.9">MF+/-</text>
<text x="186.3" y="156.9">TVS diodes</text>
<text x="198.4" y="156.9">placed</text>
<text x="206" y="156.9">at</text>
<text x="209.2" y="156.9">connector</text>
<text x="223.5" y="156.9">The</text>
<text x="228" y="156.9">wires</text>
<text x="234.2" y="156.9">should</text>
<text x="241.8" y="156.9">be</text>
<text x="245.4" y="156.9">twisted</text>
<text x="253.4" y="156.9">pairs</text>
<text x="127.5" y="171.4">Configure</text>
<text x="130.6" y="173.4">with</text>
<text x="135.7" y="173.4">pull-up</text>
<text x="137.9" y="171.4">GPIO</text>
<text x="143.7" y="171.4">pin</text>
<text x="76.3" y="182.3">Split</text>
<text x="81.9" y="182.3">into</text>
<text x="86.9" y="182.3">multiple</text>
<text x="96" y="182.3">ICs</text>
<text x="100.2" y="182.3">to</text>
<text x="103.4" y="182.3">be</text>
<text x="106.9" y="182.3">able</text>
<text x="112.3" y="182.3">to</text>
<text x="115.5" y="182.3">geometrically</text>
<text x="129.7" y="182.3">fit</text>
<text x="133" y="182.3">into</text>
<text x="138" y="182.3">the</text>
</g>
<g font-size="1.8" fill="#840000">
<text x="77.2" y="31.7" transform="rotate(-90 77.2 31.7)">5V</text>
<text x="130.9" y="51.8">A_ENC_A/5</text>
<text x="130.9" y="59.5">A_ENC_B/6</text>
<text x="218.2" y="62.2" transform="rotate(-90 218.2 62.2)">12V</text>
<text x="130.9" y="67.1">A_ENC_Z/26</text>
<text x="130.9" y="74.7">A_LIM_1/12</text>
<text x="68.9" y="125.5">A_PUL/13</text>
<text x="234.8" y="124.2">12V</text>
<text x="257.7" y="124.2">12V</text>
<text x="69.4" y="133.1">A_DIR/19</text>
<text x="158.6" y="134.4">5V</text>
<text x="171.3" y="139.5">5V</text>
<text x="184" y="144.5">5V</text>
<text x="70" y="152.2">A_MF/20</text>
<text x="32.8" y="166.3" transform="rotate(-90 32.8 166.3)">GNDIO</text>
<text x="46.8" y="166.3" transform="rotate(-90 46.8 166.3)">GNDPI</text>
<text x="129.6" y="168.7">A_LIM_2/21</text>
</g>
<g font-size="1.8" fill="#006464">
<text x="63.4" y="40.3">R19</text>
<text x="79.9" y="40.3">R21</text>
<text x="96.5" y="40.3">R23</text>
<text x="52" y="44.1">R18</text>
<text x="68.5" y="44.1">R20</text>
<text x="85" y="44.1">R22</text>
<text x="106.8" y="47.9">LTV-847S</text>
<text x="110.3" y="45.4">U9</text>
<text x="226.5" y="63.2">CN5</text>
<text x="207.3" y="70.8">GNDIO</text>
<text x="226.6" y="68.2">1</text>
<text x="226.6" y="70.7">2</text>
<text x="226.6" y="73.3">3</text>
<text x="226.6" y="75.8">4</text>
<text x="199.1" y="80.8" transform="rotate(-90 199.1 80.8)">D15</text>
<text x="205.4" y="83.3" transform="rotate(-90 205.4 83.3)">D16</text>
<text x="226.6" y="78.3">5</text>
<text x="226.6" y="80.9">6</text>
<text x="226.6" y="83.4">7</text>
<text x="94.7" y="86">GNDIO</text>
<text x="123.9" y="86">GNDPI</text>
<text x="211.8" y="85.8" transform="rotate(-90 211.8 85.8)">D17</text>
<text x="226.6" y="86">8</text>
<text x="226.6" y="88.5">9</text>
<text x="225.6" y="92.4">KF2EDGR-2.54-9P</text>
<text x="198.8" y="97.5">GNDIO</text>
<text x="107.2" y="119">U10</text>
<text x="83.7" y="122.9">R24</text>
<text x="101.9" y="121.6">LTV-827S-TA1</text>
<text x="103.4" y="125.3">1</text>
<text x="113.6" y="125.3">8</text>
<text x="83.7" y="130.5">R25</text>
<text x="90.9" y="127.9">GNDPI</text>
<text x="103.4" y="130.4">2</text>
<text x="113.6" y="130.4">7</text>
<text x="121.4" y="127.9">GNDIO</text>
<text x="202.4" y="129.2">CN6</text>
<text x="245" y="130.5">D18</text>
<text x="267.9" y="130.5">D19</text>
<text x="103.4" y="132.9">3</text>
<text x="113.6" y="132.9">6</text>
<text x="121.4" y="135.6">GNDIO</text>
<text x="202.4" y="134.2">PUL+</text>
<text x="202.4" y="136.8">PUL-</text>
<text x="90.9" y="140.6">GNDPI</text>
<text x="103.4" y="138">4</text>
<text x="113.6" y="138">5</text>
<text x="162.2" y="140.5" transform="rotate(-90 162.2 140.5)">D20</text>
<text x="202.4" y="139.3">DIR+</text>
<text x="202.4" y="141.8">DIR-</text>
<text x="233.9" y="141.9">1.2K</text>
<text x="234.2" y="139.4">R26</text>
<text x="256.8" y="141.9">1.2K</text>
<text x="257.1" y="139.4">R27</text>
<text x="83.7" y="149.5">R28</text>
<text x="101.9" y="148.3">LTV-817S-TA1</text>
<text x="107.2" y="145.7">U11</text>
<text x="174.9" y="145.5" transform="rotate(-90 174.9 145.5)">D21</text>
<text x="202.4" y="144.4">MF+</text>
<text x="202.4" y="146.9">MF-</text>
<text x="103.4" y="152">1</text>
<text x="113.6" y="152">4</text>
<text x="187.6" y="150.6" transform="rotate(-90 187.6 150.6)">D22</text>
<text x="201.4" y="150.8">KF2EDGR-2.54-6P</text>
<text x="90.9" y="159.7">GNDPI</text>
<text x="103.4" y="157.1">2</text>
<text x="113.6" y="157.1">3</text>
<text x="122.6" y="159.7">GNDIO</text>
<text x="101.9" y="164.8">LTV-817S-TA1</text>
<text x="107.2" y="162.2">U12</text>
<text x="103.4" y="168.5">1</text>
<text x="103.4" y="173.6">2</text>
<text x="113.6" y="168.5">4</text>
<text x="113.6" y="173.6">3</text>
<text x="89.6" y="176.2">GNDIO</text>
<text x="121.9" y="176.2">GNDPI</text>
<text x="28.7" y="180">GNDIO</text>
<text x="42.7" y="180">GNDPI</text>
</g>
<g font-size="1.8" fill="#0f0f0f">
<text x="63.5" y="47.7">ENC_Z</text>
<text x="80" y="47.7">ENC_B</text>
<text x="96.5" y="47.7">ENC_A</text>
<text x="196.8" y="71.9">ENC_A</text>
<text x="92.2" y="73.1">LIM_1</text>
<text x="203.2" y="74.4">ENC_B</text>
<text x="209.5" y="76.9">ENC_Z</text>
<text x="128.3" y="123.9">PUL-</text>
<text x="128.3" y="131.5">DIR-</text>
<text x="191.3" y="135.4">PUL-</text>
<text x="224.3" y="135.4">LIM_1</text>
<text x="247.1" y="135.4">LIM_2</text>
<text x="191.8" y="140.4">DIR-</text>
<text x="166.4" y="144.2">PUL-</text>
<text x="179.1" y="149.3">DIR-</text>
<text x="192.4" y="145.5">MF-</text>
<text x="128.3" y="150.6">MF-</text>
<text x="191.8" y="154.4">MF-</text>
<text x="89.6" y="167.1">LIM_2</text>
</g>
<g font-size="1.8" fill="#a90000">
<text x="102.2" y="50.5">1</text>
<text x="119.3" y="50.5">16</text>
<text x="102.2" y="55.6">2</text>
<text x="102.2" y="58.2">3</text>
<text x="119.3" y="55.6">15</text>
<text x="119.3" y="58.2">14</text>
<text x="102.2" y="63.2">4</text>
<text x="102.2" y="65.8">5</text>
<text x="119.3" y="63.2">13</text>
<text x="119.3" y="65.8">12</text>
<text x="102.2" y="70.9">6</text>
<text x="119.3" y="70.9">11</text>
<text x="224.1" y="67.1">1</text>
<text x="224.1" y="69.6">2</text>
<text x="102.2" y="73.4">7</text>
<text x="119.3" y="73.4">10</text>
<text x="224.1" y="72.1">3</text>
<text x="224.1" y="74.7">4</text>
<text x="224.1" y="77.2">5</text>
<text x="102.2" y="78.5">8</text>
<text x="119.9" y="78.5">9</text>
<text x="224.1" y="79.8">6</text>
<text x="224.1" y="82.3">7</text>
<text x="224.1" y="84.8">8</text>
<text x="224.1" y="87.4">9</text>
<text x="99.6" y="124.2">1</text>
<text x="117.4" y="124.2">8</text>
<text x="99.6" y="129.3">2</text>
<text x="99.6" y="131.8">3</text>
<text x="117.4" y="129.3">7</text>
<text x="117.4" y="131.8">6</text>
<text x="99.6" y="136.9">4</text>
<text x="117.4" y="136.9">5</text>
<text x="200" y="133.1">1</text>
<text x="200" y="135.6">2</text>
<text x="200" y="138.2">3</text>
<text x="200" y="140.7">4</text>
<text x="200" y="143.3">5</text>
<text x="200" y="145.8">6</text>
<text x="99.6" y="150.9">1</text>
<text x="99.6" y="156">2</text>
<text x="117.4" y="150.9">4</text>
<text x="117.4" y="156">3</text>
<text x="99.6" y="167.4">1</text>
<text x="117.4" y="167.4">4</text>
<text x="99.6" y="172.5">2</text>
<text x="117.4" y="172.5">3</text>
</g>
<g font-size="1.4" fill="#0f0f0f">
<text x="212.7" y="79.6">LIM_1_OUT</text>
<text x="212.9" y="82.1">LIM_1_RET</text>
<text x="212.7" y="84.7">LIM_2_OUT</text>
<text x="212.9" y="87.2">LIM_2_RET</text>
<text x="245.1" y="122.8">LIM_1_OUT</text>
<text x="268" y="122.8">LIM_2_OUT</text>
<text x="246.4" y="139.3">LIM_1_RET</text>
<text x="269.2" y="140.5">LIM_2_RET</text>
</g>
<g font-size="1.4" fill="#0000c2">
<text x="217.2" y="95.1">TPESD0402G05V</text>
<text x="217.2" y="96.7">Bidirectional</text>
<text x="217.2" y="98.4">ESD</text>
<text x="217.2" y="100">No</text>
<text x="217.2" y="101.6">Protects</text>
<text x="220.3" y="100">polarity</text>
<text x="221.3" y="98.4">protection</text>
<text x="224.6" y="101.6">logic</text>
<text x="228" y="96.7">ultra-low</text>
<text x="229.5" y="101.6">from</text>
<text x="229.7" y="100">either</text>
<text x="230.1" y="98.4">diode.</text>
<text x="234.2" y="101.6">ESD</text>
<text x="235.2" y="100">pin</text>
<text x="236.5" y="96.7">capacitance</text>
<text x="238.3" y="101.6">&amp;</text>
<text x="238.7" y="100">may</text>
<text x="240.7" y="101.6">cable</text>
<text x="243" y="100">be</text>
<text x="245.9" y="100">tied</text>
<text x="246" y="101.6">transients.</text>
<text x="250" y="100">to</text>
<text x="252.7" y="100">GND.</text>
</g>
</svg>
